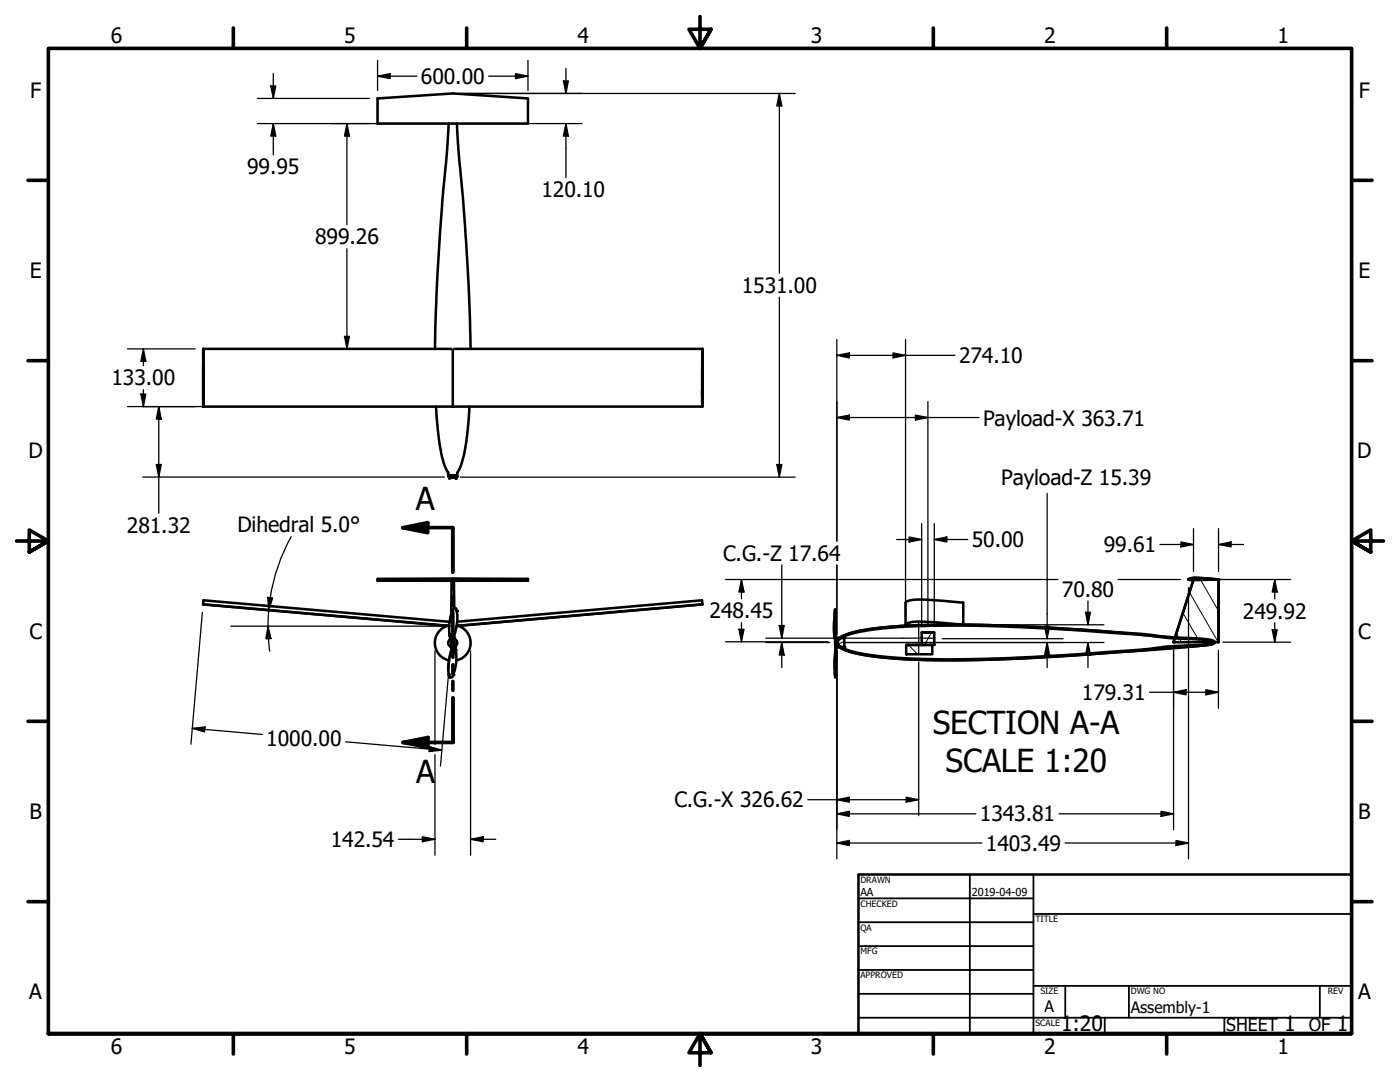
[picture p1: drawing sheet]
<svg xmlns="http://www.w3.org/2000/svg" width="279mm" height="216mm" viewBox="0 0 279 216" stroke-linecap="round" stroke-linejoin="round" font-family="sans-serif">
<!-- layer: Hatch (ANSI) -->
<g fill="none" stroke="#000" stroke-width=".2">
<path d="M237.4 118.2l5.7 9.9M239.6 115.6l3.6 6.3M239.8 115.4l.4 .3M166.7 132l-.1 .1M166.7 123l-.1 .1M166.9 127.3l-.2 .1M166.9 128l.1 .1M166.9 128.4h.1M168.5 127.9l-1.5 .8M169 129.6l-.2 .2M172.6 130.5l-.2 .2M173 125.6l-.2 .3"/>
<path d="M176.6 131l-.2 .2M178.1 125.1l-.2 .1M180.7 131.4l-.1 .1M181.3 128.7l1.9 1.9M182.8 124.8l-.2 .2M183.5 124l-.5 .9M185.1 131.5l-.2 .2M185.8 128.7l.3 .3M185.9 126.2l-1.4 2.5M187.1 124.2l-.4 .6M187.5 124.7l-.2 .1M189.5 131.6l-.1 .1"/>
<path d="M190.6 124.5l-.1 .2M192 124.6l-.2 .2M194.1 131.5l-.2 .2M196.4 124.7l-.2 .2M198.7 131.4l-.2 .2M200.7 124.9l-.1 .1M203.3 131.2l-.2 .2M205 125l-.1 .2M208.1 131l-.2 .2M209.3 125.2l-.2 .2M212.8 130.7l-.2 .2M213.6 125.5l-.2 .2"/>
<path d="M217.7 130.4l-.3 .2M217.8 125.8l-.2 .1M221.9 126.1l-.1 .2M222.5 130l-.2 .2M226.1 126.4l-.1 .1M227.4 129.6l-.3 .3M230.3 126.8l-.2 .1M232.4 129.1l-.2 .2M234.3 127.2l-.2 .2M234.8 126.4l1 1.7M236.1 122.3l3.4 5.8M237.2 128.8l-.2 .2"/>
<path d="M238.6 127.4l-.2 .2M242.4 128.1l-.4 .4"/>
</g>
<!-- layer: Visible (ANSI) -->
<g fill="none" stroke="#000" stroke-width=".51">
<path d="M75.4 19.6l15-1 15 1v5.1h-30zM89.5 24.7l-.3 5.2-.9 10.4-1 14.7-.5 14.6M91.2 24.7l.3 5.2 1 10.4 .8 13.3 .6 16M40.6 69.6v11.5zM40.6 69.6h49.5M90.4 69.8v11.3M90.6 69.6h49.6M140.2 69.6v11.5zM40.6 81.1h99.6M87 81.1l.3 4a24.7 24.7 0 0 0 2 9l.2 .2v.5h1.8v-.5a17.1 17.1 0 0 0 1.9-7.3l.5-5.9M89.8 95.2h.2M89.9 95.2l-.2 .2"/>
<path d="M89.9 95.2h.1M90 94.9l-.5 .1 .3 .2M90 94.8v.3M90.1 95l-.2 .2M90.3 95.2h.1M90.4 95l.5-.1 .4 .1-.1 .1M90.4 95.3l.7 .1M90.6 95.1l-1 .3 1.2-.2M90.7 94.8v.1M90.8 95.3h.1M90.8 95.2h.1M90.8 95.3l.1 .1"/>
<path d="M90.9 95.4h.1M90.8 95.3l.2 .1M90.8 95.4h.2M90.8 95.3v.1M90.9 95.3v.1M90.9 95.3h.1M90.9 95.2l.2 .2M90.9 95.2h.1M90.9 95.2h-.1M90.9 95.3l.1 .1M91 95.4h.1M91.2 95.1h.1"/>
<path d="M91.2 95.1l-.4 .1M75.4 115.9h30M90.1 115.9l-.1 6.7M90.2 115.9h-14.8v-.4h30v.4h-14.8M90.6 115.9l.1 5.5M237.2 115.6a3.4 3.4 0 0 1 2.4-.3l3.6 .3M237.8 115.7h.3M242.5 115.6h.7l-5-.3a.78 .78 0 0 0-1 .4h4.8M243.2 115.6v12.5M243.2 115.6v12.5h-9M243.2 115.6h-5l-4 12.5M89.3 124.9a3.6 3.6 0 0 0-2.5 3.5 3.6 3.6 0 0 0 2.8 3.4"/>
<path d="M89.7 124.1l-49.1-4.3-.1 .8 49.1 4.3M89.8 126.7v.1M89.8 126.8h.1M89.9 126.8h.1M89.8 127h.1M89.9 126.7h-.1M89.9 126.7h-.2M89.9 127.2h.1M89.9 127.2l.1 .1M89.9 126.7l-.1 .1M89.9 127.5a.9 .9 0 0 0-.4 .9 .9 .9 0 0 0 .6 .8M89.9 126.8v.1"/>
<path d="M89.9 126.8l-.1 .1h.1M89.9 126.8h-.1M89.9 126.9h.1M89.9 127l-.1-.1 .2 .2-.1 .1M89.9 127h.1M89.9 127.3h.1M89.9 127.3l.1 .1M90 127l-.1 .1h.1M90 127.4h.1M90 127h-.2M90 127h.1M90 127.1l-.1 .1"/>
<path d="M90 127.1v.1M90 127.2h-.1M90 127.2v.1M90 127.3v.1M90 127.3h.1M90.1 128.5v.7a11.4 11.4 0 0 0-.4 6l.4-.1 .4-.4M90.1 128.4v.1M90.1 128.1v.4M90.1 128.1a8.8 8.8 0 0 1 .5-6.7l.4-.1a7.8 7.8 0 0 1-.3 5.3l-.1 .7 .1 .8M90.1 128.1h.1M90.4 134.7h.1M90.6 127.4a.9 .9 0 0 1 .6 .7 .9 .9 0 0 1-.4 .9"/>
<path d="M90.6 128.1v.4M90.6 128.5a9 9 0 0 1-.1 6.2M90.6 128.5h.1M90.7 128.1h.1M90.8 129.7h.1zM90.8 129.8l.1 .1zM90.8 130.2h.1M90.8 130l.2 .1zM90.8 129.6h.1M90.8 129.7h.1M90.8 130.2l.2 .1zM90.9 130.1h.1"/>
<path d="M90.9 129.6h-.1h.1M90.9 129.7h.1M90.9 129.6h.1M91.4 124.9a3.6 3.6 0 0 1 2.5 3.6 3.6 3.6 0 0 1-2.8 3.3M140.2 120.6l-.1-.8-48.9 4.3M140.2 120.6l-49.1 4.3M140.2 120.6l-49 4.3M166.5 126.6h.1M166.5 126.7h.1M166.5 126.6v.1M166.5 126.9h.1M166.5 126.8h.1"/>
<path d="M166.5 126.7l.1 .1M166.5 126.7v.1M166.5 127h.1M166.5 127l.1 .1M166.6 127v.1M166.6 126.9h.1M166.6 126.9v.1M166.6 127.1v.1M166.6 127.1h.1M166.6 127h.1M166.6 127.3h.1M166.6 122.2l-.1 1.7a13 13 0 0 0 .2 4"/>
<path d="M166.6 127.2v.2zM166.6 127.2v.2M166.6 127.2h.1M166.6 121.6l.1 3.6 .1 2 .2 .7-.1 .2-.2-.1zM166.7 128.5v.1M166.7 128.5l-.1 3.1 .1 3.2v-3.8l.1-1.9 .2-.6M166.7 128.5l.2-.1 .1 .1M166.7 128v.5M166.7 128.1v.3M166.8 129h.1M166.9 129l-.2 6.1-.1-.9M166.9 128l.1 .1z"/>
<path d="M166.9 128.4h.1zM166.9 127.6l.1 .3M166.9 128.1v.3M167 127.3h1.5v1.8h-1.5zM167 128.5l-.2 .5M167.4 127.7l.7-.6 1.5-.5a49.9 49.9 0 0 1 10.3-1.5l5.6-.2 6.8-.1 11.3 .3 12.8 .8 10.5 .7 6.7 .7 4.2 .2a9.9 9.9 0 0 1 4.4 .6v.1a11.7 11.7 0 0 1-4.4 .6l-4.7 .2-5.3 .6-11.1 .9-14.5 .8a180.4 180.4 0 0 1-27.1-.4l-4.1-.7-2.2-.6a1.89 1.89 0 0 1-1.6-1.5zM167.5 127.4l1.1-.7a32.9 32.9 0 0 1 10.1-1.7 303.3 303.3 0 0 1 34.4 .5l14.5 1 5.8 .6 6.3 .3a4.3 4.3 0 0 1 2.7 .6 .52 .52 0 0 1-.6 .6l-1.5 .2-7.1 .4-4.7 .6-12.4 .9-16.8 .9a144.7 144.7 0 0 1-27-.9l-2.9-.7-1.5-.7a1.14 1.14 0 0 1-.4-1.9zM167.9 127.3h.6M167.9 129.1h.6M180.7 124.7l.4 .1-4.1 .3a25.1 25.1 0 0 0-9.2 2l-.3 .2h-.5M180.7 124.7h.1M180.8 124.6l1.3-.5 1.7-.1 8.4 .7-10.2 .2a1.35 1.35 0 0 1-1.3-.2z"/>
<path d="M180.8 128.7h5.3v1.9h-5.3zM180.8 128.7h3.2M183.9 126.2h2.6v2.5h-2.5zM183.9 126.2h2.6M192 124.6l16.6 .6 12.2 .8 13.7 1.2M192.2 124.6v-4.4l-5.2-.4a21.4 21.4 0 0 0-5.2 0l-1.1 .4v4.5M234.4 127.4l-.2 .7M242.4 128.1a1.43 1.43 0 0 1-1.4 .6l-7.4 .7-25 1.7a209.9 209.9 0 0 1-32.7 .1 20.9 20.9 0 0 1-8.2-2l-.7-.1"/>
<circle cx="90.3" cy="128.3" r=".16"/>
<circle cx="90.3" cy="128.3" r=".26"/>
</g>
<g fill="#000">
<circle cx="90.4" cy="18.6" r=".25"/>
<circle cx="89.6" cy="95.1" r=".25"/>
<circle cx="89.6" cy="95.4" r=".25"/>
<circle cx="89.7" cy="95.2" r=".25"/>
<circle cx="89.9" cy="95.3" r=".25"/>
<circle cx="89.9" cy="95.2" r=".25"/>
<circle cx="90" cy="95.2" r=".25"/>
<circle cx="90.1" cy="95" r=".25"/>
<circle cx="90.1" cy="95.2" r=".25"/>
<circle cx="90.4" cy="95" r=".25"/>
<circle cx="90.8" cy="95.3" r=".25"/>
<circle cx="90.8" cy="95.4" r=".25"/>
<circle cx="90.9" cy="95.3" r=".25"/>
<circle cx="90.9" cy="95.4" r=".25"/>
<circle cx="90.9" cy="95.2" r=".25"/>
<circle cx="91" cy="95.4" r=".25"/>
<circle cx="91" cy="95.2" r=".25"/>
<circle cx="91.1" cy="95.4" r=".25"/>
<circle cx="91.2" cy="95.1" r=".25"/>
<circle cx="237.2" cy="115.6" r=".25"/>
<circle cx="238.1" cy="115.7" r=".25"/>
<circle cx="242" cy="115.7" r=".25"/>
<circle cx="243.2" cy="115.6" r=".25"/>
<circle cx="89.6" cy="134.6" r=".25"/>
<circle cx="89.8" cy="126.8" r=".25"/>
<circle cx="89.8" cy="126.9" r=".25"/>
<circle cx="89.8" cy="127" r=".25"/>
<circle cx="89.9" cy="126.7" r=".25"/>
<circle cx="89.9" cy="127.3" r=".25"/>
<circle cx="90" cy="127" r=".25"/>
<circle cx="90.1" cy="129.3" r=".25"/>
<circle cx="90.3" cy="121.9" r=".25"/>
<circle cx="90.5" cy="134.7" r=".25"/>
<circle cx="90.6" cy="127.2" r=".25"/>
<circle cx="90.8" cy="129.9" r=".25"/>
<circle cx="90.9" cy="129.7" r=".25"/>
<circle cx="91.2" cy="121.9" r=".25"/>
<circle cx="166.5" cy="126.7" r=".25"/>
<circle cx="166.5" cy="126.6" r=".25"/>
<circle cx="166.5" cy="126.8" r=".25"/>
<circle cx="166.5" cy="126.9" r=".25"/>
<circle cx="166.6" cy="127" r=".25"/>
<circle cx="166.6" cy="126.8" r=".25"/>
<circle cx="166.6" cy="126.9" r=".25"/>
<circle cx="166.6" cy="127.1" r=".25"/>
<circle cx="166.6" cy="127.2" r=".25"/>
<circle cx="166.6" cy="127.3" r=".25"/>
<circle cx="166.6" cy="127.4" r=".25"/>
<circle cx="166.6" cy="134.6" r=".25"/>
<circle cx="166.7" cy="128.5" r=".25"/>
<circle cx="166.7" cy="127.9" r=".25"/>
<circle cx="166.8" cy="134.6" r=".25"/>
<circle cx="166.8" cy="129" r=".25"/>
<circle cx="166.9" cy="129" r=".25"/>
<circle cx="166.9" cy="129.3" r=".25"/>
<circle cx="166.9" cy="128.6" r=".25"/>
<circle cx="166.9" cy="127.8" r=".25"/>
<circle cx="167" cy="129.1" r=".25"/>
<circle cx="168.5" cy="127.3" r=".25"/>
<circle cx="168.5" cy="129.1" r=".25"/>
<circle cx="180.7" cy="124.7" r=".25"/>
<circle cx="234.2" cy="128.1" r=".25"/>
</g>
<!-- layer: Section Line (ANSI) -->
<path d="M80.4 105.3l5-1v2zM80.4 105.3h10v8.9M90.4 115.7v1.8M90.4 119v1.8M90.4 122.3v8.8M90.4 132.7v1.8M90.4 136v1.8M90.4 139.3v8.8h-10M80.4 148.1l5-.9v1.9z" fill="none" stroke="#000" stroke-width=".72"/>
<g fill="#000">
<path d="M80.4 105.3l5-1v2z" fill-rule="evenodd"/>
<path d="M80.4 148.1l5-.9v1.9z" fill-rule="evenodd"/>
</g>
<!-- layer: Title (ANSI) -->
<g fill="none" stroke="#000" stroke-width=".36">
<path d="M171.3 179.3h34.9M193.5 174.5v31.7M206.2 174.5v31.7M171.3 184h34.9M171.3 188.8h34.9M171.3 193.5h34.9M171.3 198.3h34.9M206.2 196.7h63.5M206.2 182.4h63.5M212.6 196.7v6.4M225.3 196.7v6.4M263.4 196.7v6.4"/>
<path d="M171.3 203.1h98.4M220.5 203.1v3.1M244.3 203.1v3.1"/>
</g>
<path d="M171.3 174.5h98.4v31.7h-98.4z" fill="none" stroke="#000" stroke-width=".51"/>
<!-- layer: Border (ANSI) -->
<g fill="none" stroke="#000" stroke-width=".72">
<path d="M46.6 5.6v4.1M93.1 5.6v4.1M139.7 3.3v6.4l-2.2-3.9h4.4l-2.2 3.9 2.2-3.9M186.3 5.6v4.1M232.8 5.6v4.1M5.6 36h4.1M269.7 36h4.1M5.6 72h4.1M269.7 72h4.1M3.3 107.9h6.4l-3.9-2.2v4.5l3.9-2.3-3.9 2.3M276.1 107.9h-6.4l3.9-2.2v4.5l-3.9-2.3 3.9 2.3M5.6 143.9h4.1"/>
<path d="M269.7 143.9h4.1M5.6 179.9h4.1M269.7 179.9h4.1M9.7 206.2v-196.5h260v196.5h-260h260M46.6 206.2v4.1M93.1 206.2v4.1M141.9 210.1l-2.2-3.9 2.2 3.9h-4.4l2.2-3.9v6.4M186.3 206.2v4.1M232.8 206.2v4.1"/>
</g>
<!-- layer: Sketch Geometry (ANSI) -->
<path d="M46.1 124.9h44.2" fill="none" stroke="#000" stroke-width=".25"/>
<!-- layer: Dimension (ANSI) -->
<g fill="none" stroke="#000" stroke-width=".25">
<path d="M51.4 19.6h22.4M54 17.1h1l-.5 2.5zM54.5 14.6v5M75.4 15.2l2.5-.5v1zM75.4 15.2h7.8M75.4 12v6.1M91.9 18.6h66.8M97.5 15.2h7.9M102.9 14.7l2.5 .5-2.5 .5zM105.4 12v6.1M112.4 16.2h1l-.5 2.4zM112.9 13.7v4.9"/>
<path d="M155.5 18.6l.5 2.5h-1zM155.5 18.6v35.9M51.4 24.7h37.4M54.5 24.7l.5 2.5h-1zM54.5 24.7v6.2M69.2 24.7l.5 2.5h-1zM69.2 24.7v20.2M92 24.7h24.1M112.9 24.7l.5 2.5h-1zM112.9 24.7v10.8M69.2 49.6v20M155.5 59.3v35.9"/>
<path d="M25.4 69.6h13.5M28.1 78.6h1l-.5 2.5zM28.6 69.6l.5 2.5h-1zM28.6 69.6v3.4M28.6 77.8v3.3M66.1 69.6h22.7M68.7 67.1h1l-.5 2.5zM167 70.9l2.5-.5v1zM167 67.7v40.3M167 70.9h23.6M178.2 70.4l2.5 .5-2.5 .5zM180.7 67.7v55.4"/>
<path d="M25.4 81.1h63.4M28.5 95.2h60.2M31.2 92.7h1l-.5 2.5zM31.7 81.1l.5 2.5h-1zM31.7 81.1v21.3M91.9 95.2h66.8M155 92.7h1l-.5 2.5zM167 83.3l2.5-.5v1zM167 83.3h28.4M182.7 82.8l2.5 .5-2.5 .5zM185.2 80.1v44.5M209 98.4v29"/>
<path d="M53.4 119.2l1 .1-.8 2.4zM58.1 107.1a36.9 36.9 0 0 0-4.5 20.3M144.8 115.6h66.3M148 115.6l.5 2.5h-1zM148 115.6v3.9M156 112.7v14.6M167 112.7v13.9M178.9 107.7h5M181.4 107.1l2.5 .6-2.5 .5zM183.9 104.5v20.1M186.5 107.7l2.5-.6v1.1zM186.5 107.7h6.6"/>
<path d="M186.5 104.5v20.1M217.1 119.9v4.8M223.1 115.6h12.5M231.5 108.6h6.7M235.7 108.1l2.5 .5-2.5 .5zM237.2 117.2v54.2M238.2 105.5v8.5M239.8 115.6h17.8M243.2 108.6l2.5-.5v1zM243.2 105.5v8.5M243.2 108.6h5M254.4 115.6l.5 2.5h-1z"/>
<path d="M254.4 115.6v3.9M40.4 122.2l-2.3 26.3M53.5 124.9l.6 2.5-1 .1zM53.6 127.5l.2 2.4M86.8 129.9v18.7M90.2 126.6l-2.3 26.2M93.9 129.9v40.7M144.8 128.1h20.5M147.5 125.6h1l-.5 2.5zM148 124.2v3.9M152.8 128.2h12.8M152.8 127.3h27.4"/>
<path d="M155.5 124.8h1l-.5 2.5zM156 128.2l.5 2.5h-1zM156 128.2v5M167 129.8v41.6M168.6 128.2h14.6M182.3 124.7h.9M183.3 132.1v30.7M183.5 128.2h36.8M183.5 124.7h36.8M188 127.4h24.2M208.5 124.9h1l-.5 2.5zM209 128.2l.5 2.5h-1z"/>
<path d="M209 128.2v5M216.6 122.2h1l-.5 2.5zM217.1 128.2l.5 2.5h-1zM217.1 128.2v5M229.4 138.1h13.8M234.2 138.1l2.5-.5v1zM234.2 129.8v35.8M240.7 137.6l2.5 .5-2.5 .5zM243.2 129.7v11.6M244 128.1h13.6M253.9 125.6h1l-.5 2.5zM254.4 124.3v3.8"/>
<path d="M38.4 145.3l2.5-.2-.1 .9zM38.4 145.3l14 1.3M69 148l19.2 1.7M85.7 149l2.5 .7-2.6 .3zM86.8 150.6v20M161.2 159.6h22.1M167 159.6l2.5-.5v1zM180.8 159.1l2.5 .5-2.5 .5zM79.5 167.5h7.3M84.3 167l2.5 .5-2.5 .5zM93.9 167.5l2.5-.5v1zM93.9 167.5h5"/>
<path d="M167 168.2l2.5-.5v1zM167 162.4l2.5-.5v1zM167 168.2h29M167 162.4h27.8M211.3 162.4h22.9M212.6 168.2h24.6M231.7 161.9l2.5 .5-2.5 .5zM234.7 167.7l2.5 .5-2.5 .5z"/>
</g>
<g fill="#000">
<path d="M54 17.1h1l-.5 2.5z" fill-rule="evenodd"/>
<path d="M75.4 15.2l2.5-.5v1z" fill-rule="evenodd"/>
<path d="M102.9 14.7l2.5 .5-2.5 .5z" fill-rule="evenodd"/>
<path d="M112.4 16.2h1l-.5 2.4z" fill-rule="evenodd"/>
<path d="M54.5 24.7l.5 2.5h-1z" fill-rule="evenodd"/>
<path d="M69.2 24.7l.5 2.5h-1z" fill-rule="evenodd"/>
<path d="M112.9 24.7l.5 2.5h-1z" fill-rule="evenodd"/>
<path d="M155.5 18.6l.5 2.5h-1z" fill-rule="evenodd"/>
<path d="M28.1 78.6h1l-.5 2.5z" fill-rule="evenodd"/>
<path d="M28.6 69.6l.5 2.5h-1z" fill-rule="evenodd"/>
<path d="M68.7 67.1h1l-.5 2.5z" fill-rule="evenodd"/>
<path d="M167 70.9l2.5-.5v1z" fill-rule="evenodd"/>
<path d="M178.2 70.4l2.5 .5-2.5 .5z" fill-rule="evenodd"/>
<path d="M31.2 92.7h1l-.5 2.5z" fill-rule="evenodd"/>
<path d="M31.7 81.1l.5 2.5h-1z" fill-rule="evenodd"/>
<path d="M155 92.7h1l-.5 2.5z" fill-rule="evenodd"/>
<path d="M167 83.3l2.5-.5v1z" fill-rule="evenodd"/>
<path d="M182.7 82.8l2.5 .5-2.5 .5z" fill-rule="evenodd"/>
<path d="M53.4 119.2l1 .1-.8 2.4z" fill-rule="evenodd"/>
<path d="M148 115.6l.5 2.5h-1z" fill-rule="evenodd"/>
<path d="M181.4 107.1l2.5 .6-2.5 .5z" fill-rule="evenodd"/>
<path d="M186.5 107.7l2.5-.6v1.1z" fill-rule="evenodd"/>
<path d="M235.7 108.1l2.5 .5-2.5 .5z" fill-rule="evenodd"/>
<path d="M243.2 108.6l2.5-.5v1z" fill-rule="evenodd"/>
<path d="M254.4 115.6l.5 2.5h-1z" fill-rule="evenodd"/>
<path d="M53.5 124.9l.6 2.5-1 .1z" fill-rule="evenodd"/>
<path d="M147.5 125.6h1l-.5 2.5z" fill-rule="evenodd"/>
<path d="M155.5 124.8h1l-.5 2.5z" fill-rule="evenodd"/>
<path d="M156 128.2l.5 2.5h-1z" fill-rule="evenodd"/>
<path d="M208.5 124.9h1l-.5 2.5z" fill-rule="evenodd"/>
<path d="M209 128.2l.5 2.5h-1z" fill-rule="evenodd"/>
<path d="M216.6 122.2h1l-.5 2.5z" fill-rule="evenodd"/>
<path d="M217.1 128.2l.5 2.5h-1z" fill-rule="evenodd"/>
<path d="M234.2 138.1l2.5-.5v1z" fill-rule="evenodd"/>
<path d="M240.7 137.6l2.5 .5-2.5 .5z" fill-rule="evenodd"/>
<path d="M253.9 125.6h1l-.5 2.5z" fill-rule="evenodd"/>
<path d="M38.4 145.3l2.5-.2-.1 .9z" fill-rule="evenodd"/>
<path d="M85.7 149l2.5 .7-2.6 .3z" fill-rule="evenodd"/>
<path d="M167 159.6l2.5-.5v1z" fill-rule="evenodd"/>
<path d="M84.3 167l2.5 .5-2.5 .5z" fill-rule="evenodd"/>
<path d="M93.9 167.5l2.5-.5v1z" fill-rule="evenodd"/>
<path d="M167 168.2l2.5-.5v1z" fill-rule="evenodd"/>
<path d="M167 162.4l2.5-.5v1z" fill-rule="evenodd"/>
<path d="M180.8 159.1l2.5 .5-2.5 .5z" fill-rule="evenodd"/>
<path d="M231.7 161.9l2.5 .5-2.5 .5z" fill-rule="evenodd"/>
<path d="M234.7 167.7l2.5 .5-2.5 .5z" fill-rule="evenodd"/>
</g>
<!-- layer: Center Mark (ANSI) -->
<path d="M180.2 127.3h6.3M183.3 124.2v6.3" fill="none" stroke="#000" stroke-width=".25"/>
<g font-size="6.3">
<text x="83" y="101.8">A</text>
<text x="186.1" y="146.5">SECTION A-A</text>
<text x="188.7" y="154">SCALE 1:20</text>
<text x="83.1" y="156.2">A</text>
</g>
<g font-size="4.2">
<text x="22.1" y="8.6">6</text>
<text x="68.7" y="8.6">5</text>
<text x="115.3" y="8.6">4</text>
<text x="161.8" y="8.6">3</text>
<text x="208.4" y="8.6">2</text>
<text x="255" y="8.6">1</text>
<text x="84" y="16.7">600.00</text>
<text x="6" y="19.5">F</text>
<text x="271.2" y="19.5">F</text>
<text x="49.3" y="34.8">99.95</text>
<text x="108.1" y="39.4">120.10</text>
<text x="62.9" y="48.8">899.26</text>
<text x="5.9" y="55.5">E</text>
<text x="148" y="58.4">1531.00</text>
<text x="271.1" y="55.5">E</text>
<text x="22.2" y="76.9">133.00</text>
<text x="191.4" y="72.4">274.10</text>
<text x="196.2" y="84.9">Payload-X 363.71</text>
<text x="5.7" y="91.5">D</text>
<text x="270.9" y="91.5">D</text>
<text x="199.8" y="96.8">Payload-Z 15.39</text>
<text x="25.3" y="106.3">281.32</text>
<text x="47.4" y="106.2">Dihedral 5.0°</text>
<text x="144.3" y="111.9">C.G.-Z 17.64</text>
<text x="194" y="109.2">50.00</text>
<text x="220.3" y="110.2">99.61</text>
<text x="211.9" y="119">70.80</text>
<text x="141.6" y="123.4">248.45</text>
<text x="248.1" y="123.4">249.92</text>
<text x="5.9" y="127.5">C</text>
<text x="271" y="127.5">C</text>
<text x="215.9" y="139.7">179.31</text>
<text x="53.1" y="148.8">1000.00</text>
<text x="134.6" y="161.1">C.G.-X 326.62</text>
<text x="5.9" y="163.4">B</text>
<text x="195.6" y="163.9">1343.81</text>
<text x="271.1" y="163.4">B</text>
<text x="66" y="169">142.54</text>
<text x="196.8" y="169.7">1403.49</text>
<text x="5.8" y="199.4">A</text>
<text x="271" y="199.4">A</text>
<text x="211.8" y="205.8">1:20</text>
<text x="256.3" y="205.8">1</text>
<text x="266.8" y="205.8">1</text>
<text x="22.1" y="210.3">6</text>
<text x="68.7" y="210.3">5</text>
<text x="115.3" y="210.3">4</text>
<text x="161.8" y="210.3">3</text>
<text x="208.4" y="210.3">2</text>
<text x="255" y="210.3">1</text>
</g>
<g font-size="3.5">
<text x="244.7" y="205.8">SHEET</text>
<text x="261.2" y="205.8">OF</text>
</g>
<g font-size="3.2">
<text x="208.5" y="202">A</text>
<text x="225.7" y="202.1">Assembly-1</text>
</g>
<g font-size="2.2">
<text x="171.7" y="178.9">AA</text>
<text x="193.9" y="178.8">2019-04-09</text>
</g>
<g font-size="1.7">
<text x="171.7" y="176.1">DRAWN</text>
<text x="171.7" y="180.9">CHECKED</text>
<text x="171.7" y="185.7">QA</text>
<text x="206.6" y="184">TITLE</text>
<text x="171.7" y="190.5">MFG</text>
<text x="171.7" y="195.2">APPROVED</text>
<text x="207.6" y="198.4">SIZE</text>
<text x="225.7" y="198.4">DWG NO</text>
<text x="265" y="198.4">REV</text>
<text x="206.6" y="204.7">SCALE</text>
</g>
</svg>
